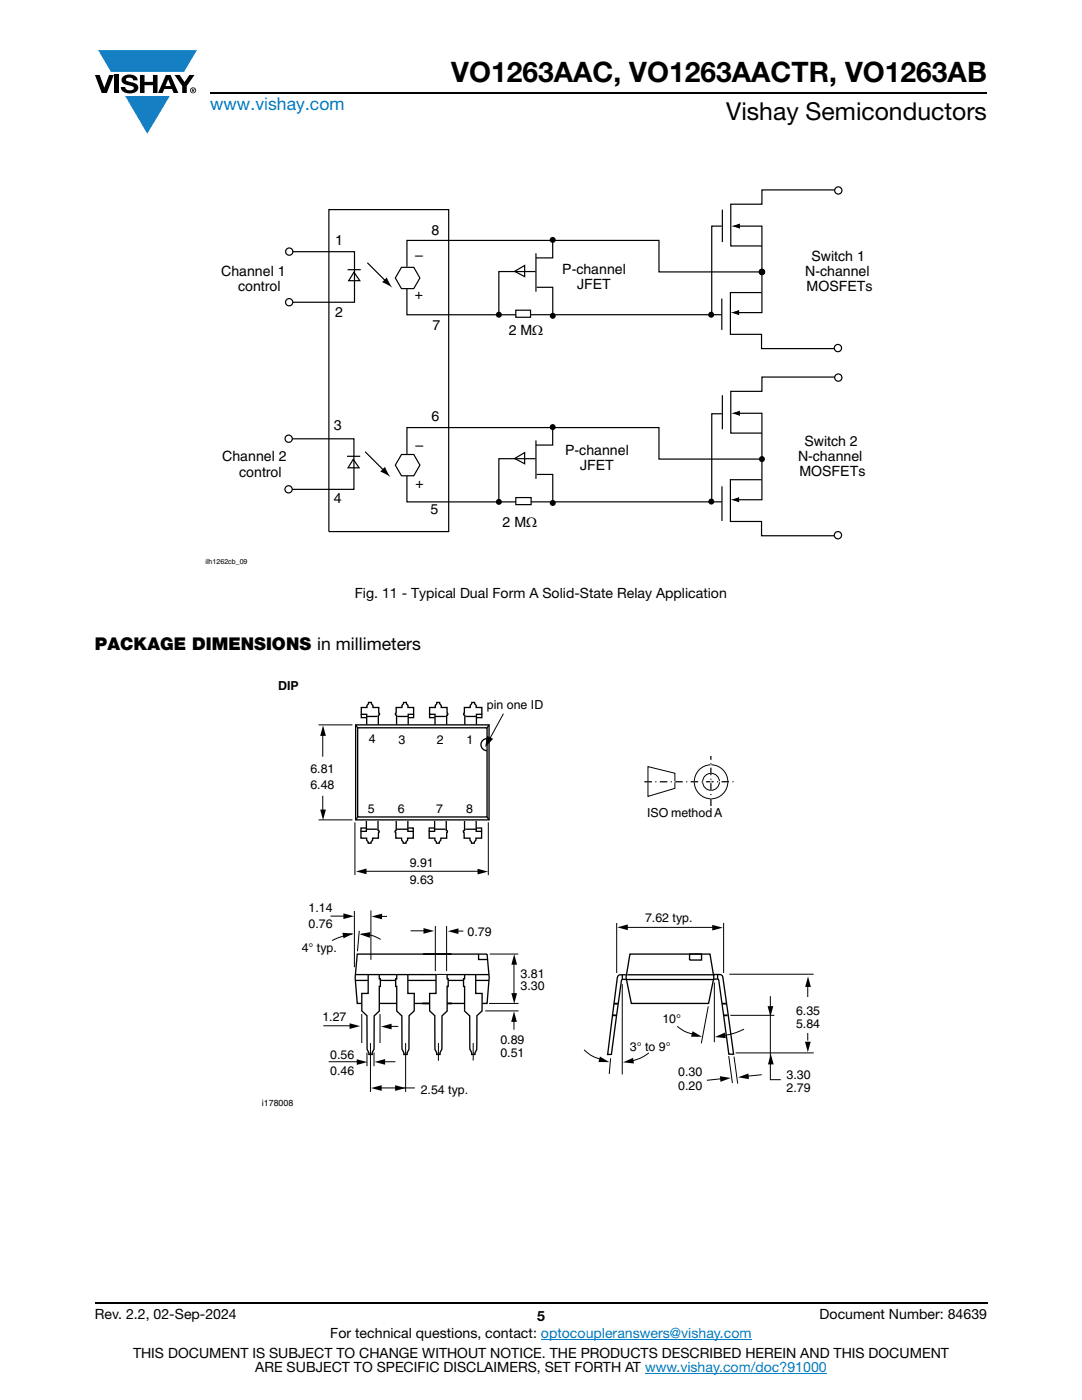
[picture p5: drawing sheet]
<svg xmlns="http://www.w3.org/2000/svg" width="216mm" height="279mm" viewBox="0 0 216 279" stroke-linecap="round" stroke-linejoin="round" font-family="sans-serif">
<g fill="#147fc3">
<path d="M19.6 10h19.7l-2.6 4.3h-1.1h-13.5z"/>
<path d="M25 19.2h8.9l-4.5 7.5z"/>
</g>
<g fill="#000">
<path d="M18.9 15h1l.9 2.5 1-2.5h.9l-1.4 3.6h-1zM22.9 15h.9v3.6h-.9zM24.6 15.3a2.1 2.1 0 0 1 2.8 .3l.1 .4h-.9a.79 .79 0 0 0-.7-.5 .79 .79 0 0 0-.8 .4l.3 .3 1 .2a1.08 1.08 0 0 1 1.2 1 1.08 1.08 0 0 1-1.1 1.2 1.73 1.73 0 0 1-2.4-1.2h.9a.96 .96 0 0 0 .8 .6 .96 .96 0 0 0 .9-.4 1.31 1.31 0 0 0-1.2-.6 1.03 1.03 0 0 1-1.1-.6 1.03 1.03 0 0 1 .2-1.1zM27.9 15h.9v1.3h1.7v-1.3h.9v3.6h-.9v-1.6h-1.7v1.6h-.9zM34.8 15h1.1l.9 1.4 1-1.4h1l-1.5 2.2v1.4h-.9v-1.4z"/>
<path d="M33.6 15.9l.5 1.3h-1.1zM33.1 15l-1.6 3.6h1l.3-.8h1.5l.3 .8h1l-1.6-3.6z"/>
<path d="M38.4 17.8h.2v.2h-.2zM38.3 17.7v.7h.1v-.3l.4 .3-.2-.3 .2-.2-.1-.2z"/>
<path d="M38.1 18a.46 .46 0 0 1 .9 0 .46 .46 0 0 1-.9 0zM37.9 18a.6 .6 0 0 0 1.2 0 .6 .6 0 0 0-1.2 0z"/>
<circle cx="152" cy="54.3" r=".6"/>
<circle cx="152" cy="54.3" r=".66"/>
<circle cx="152" cy="54.3" r=".63"/>
</g>
<path d="M42 18.6h155M18.9 260h178.1" fill="none" stroke="#000" stroke-width=".36"/>
<path d="M107.9 267.3h42.1M128.7 274h36.3" fill="none" stroke="#007ec4" stroke-width=".2"/>
<g fill="none" stroke="#000" stroke-width=".24">
<path d="M58.4 50.2h12.3v10.1h-12.2M65.6 41.8h23.9v64.3h-23.9zM69.4 53.8h2.6M70.6 54.3l1.2 1.7h-2.2zM80.1 53.4h2.5l1.2 2.1-1.2 2.1h-2.5l-1.2-2.1zM81.2 53.2v-5.2h50.3v6.3h20.5M144 59.6v6.2M58.3 87.6h12.3v10.1h-12.3M69.2 91.1h2.7M70.5 91.7l1.2 1.7h-2.3z"/>
<circle cx="57.7" cy="50.2" r=".72"/>
<circle cx="57.7" cy="60.3" r=".72"/>
<circle cx="57.6" cy="97.7" r=".72"/>
<circle cx="57.6" cy="87.6" r=".72"/>
</g>
<circle cx="152" cy="54.3" r=".25" fill="#ee1d23"/>
<g fill="none" stroke="#000" stroke-width=".24">
<path d="M166.6 37.9h-14.6v2.9h-6.2v8.3h6.2M73.3 52.4l3.7 3.8M81.2 57.6v5.2h21.8M102.7 54.2l2-1.2v2.2zM106.9 54.2h-7.4v8.6M106.9 50.5v7.7M107.1 57.3h3.2v5.7M110.3 47.9v3.6h-3.4M144 45.1h-2v17.7M144.1 41.8v6.5M147.3 45.1h4.7v17.3h-4.9M152 58.4h-6.3v8.3h6.3v2.9h14.5"/>
<path d="M105.9 62.8h38.1M80.1 90.7h2.5l1.2 2.1-1.2 2.2h-2.5l-1.2-2.2zM81.2 90.6v-5.3h50.3v6.3h20.5"/>
<circle cx="167.3" cy="38" r=".72"/>
<circle cx="110.3" cy="48" r=".25"/>
<circle cx="152" cy="54.3" r=".25"/>
<circle cx="99.5" cy="62.8" r=".25"/>
<circle cx="110.3" cy="62.8" r=".25"/>
<circle cx="167.2" cy="69.5" r=".72"/>
</g>
<g fill="#000">
<path d="M77.1 55.8l.5 .9-.9-.5zM77.2 55.4l1.1 2-2.1-1.1zM145.9 45.1l1.7-.5v1zM146.1 45.1l1.5-.4v.9zM146.5 45.1l1-.2v.5zM145.7 62.4l1.8-.5v1zM145.9 62.4l1.5-.5v.9zM146.4 62.4l.9-.3v.6z"/>
<circle cx="110.3" cy="47.9" r=".6"/>
<circle cx="110.3" cy="48" r=".25"/>
<circle cx="99.5" cy="62.8" r=".25"/>
<circle cx="99.5" cy="62.8" r=".6"/>
<circle cx="110.3" cy="62.8" r=".25"/>
<circle cx="110.3" cy="63" r=".6"/>
<circle cx="152" cy="91.6" r=".6"/>
</g>
<circle cx="152" cy="91.6" r=".25" fill="#ee1d23"/>
<g fill="none" stroke="#000" stroke-width=".24">
<path d="M102.9 61.9h3v1.4h-3zM144.1 78.9v6.8M166.6 75.3h-14.6v2.8h-6.2v8.3h6.2M72.9 90.2l3.8 3.8M81.2 95v5.2h21.8M102.7 91.5l2-1.2v2.3zM102.9 99.3h3.1v1.4h-3.1zM106.9 91.5h-7.4v8.7M106.9 87.9v7.7M107.1 94.7h3.2v5.7M110.3 85.2v3.6h-3.4M144 82.6h-2v17.6"/>
<path d="M144.1 97.1v6.9M147.3 82.5h4.7v17.2h-4.9M152 95.7h-6.3v8.4h6.3v2.8h14.5M105.9 100.2h38.1"/>
<circle cx="167.3" cy="75.4" r=".72"/>
<circle cx="110.3" cy="85.3" r=".25"/>
<circle cx="152" cy="91.6" r=".25"/>
<circle cx="99.5" cy="100.2" r=".25"/>
<circle cx="110.3" cy="100.2" r=".25"/>
<circle cx="167.2" cy="106.8" r=".72"/>
</g>
<g fill="#000">
<path d="M76.7 93.6l.5 .9-.9-.5zM76.8 93.2l1.1 2-2-1.1zM145.7 99.7l1.8-.5v1.1zM145.9 99.7l1.5-.4v.9zM145.9 82.5l1.7-.5v1zM146.1 82.5l1.5-.5v.9zM146.4 99.7l.9-.2v.5zM146.5 82.5l1-.3v.6z"/>
<circle cx="141.9" cy="62.8" r=".6"/>
<circle cx="110.3" cy="85.2" r=".6"/>
<circle cx="110.3" cy="85.3" r=".25"/>
<circle cx="99.5" cy="100.2" r=".25"/>
<circle cx="99.5" cy="100.2" r=".6"/>
<circle cx="110.3" cy="100.2" r=".25"/>
<circle cx="110.3" cy="100.4" r=".6"/>
<circle cx="141.9" cy="100.1" r=".6"/>
</g>
<path d="M70.9 195.7h13.4M71.3 190.4h25.9l.4 4.7-.4 5.2h-25.9l-.4-5.2z" fill="none" stroke="#000" stroke-width=".26"/>
<path d="M79.2 194.6h2.2v3.7h1.3l-.1 3.5-1 .9v6.7l-.4 .7v.3h-.6v-.3l-.4-.7v-6.7l-1-.9v-4.9h-.2v-1.6h.2z" fill="#fff"/>
<path d="M79.2 194.6v.7h-.2v1.6h.2v4.9l1 .9v6.7l.4 .7v.3h.6v-.3l.4-.7v-6.7l1-.9 .1-3.5h-1.3v-3.7" fill="none" stroke="#000" stroke-width=".26"/>
<path d="M73.5 194.6h2.2v.7h.2v1.6h-.2v4.9l-1 .9-.1 6.7-.3 .7v.3h-.7v-.3l-.4-.7v-6.7l-1-.9v-3.5h1.3z" fill="#fff"/>
<g fill="none" stroke="#000" stroke-width=".26">
<path d="M71 144.7h26.6v18.9h-26.6zM71.4 145.2h25.8v17.8h-25.8zM97.2 147.4a1.2 1.2 0 0 0-1.2 1.2 1.2 1.2 0 0 0 1.2 1.2M97.6 144.7l-.4 .5M97.2 163l.4 .6M70.9 194.5h13.4M73.5 194.6v3.7h-1.3v3.5l1 .9v6.7l.4 .7v.3h.7v-.3l.3-.7 .1-6.7 1-.9v-4.9h.2v-1.6h-.2v-.7M84.2 195.7h13.4M95.5 190.4v1.1h1.8M125 194.5h-.7a.87 .87 0 0 0-1.2 1l-1.8 15 .7-.1 2-14.6a.7 .7 0 0 1 .9-.4M125.1 195.5h17.5M125.2 194.5h17.5"/>
<path d="M125.7 190.4h16l.7 4.7-1 5.2h-15.4l-1.1-5.2zM137.6 190.4h2.4v1.2h-2.4zM142.5 194.5h.6a.87 .87 0 0 1 1.2 1l2.1 14.9h-1l-2-14.7a.7 .7 0 0 0-.9-.3"/>
</g>
<g fill="#000">
<path d="M64.5 144.8l.5 2.1h-1.1zM97.2 146.9l1.2 .5-1.6 1.7zM63.9 161.6h1.1l-.5 2.1zM71 173.9l2.1-.6v1.2zM95.3 173.4l2.1 .5-2.1 .6zM68.3 186.2l2.2 .1-2 1zM68.5 182.3l2.1 .6-2.1 .5zM71.7 186.4l2.2-.4-.1 1.2zM74.1 182.9l2.1-.6v1.2zM102.6 190.4l.6 2.1h-1.2zM102 198.2h1.2l-.6 2.1zM123.2 185.1l2.1-.6v1.1z"/>
<path d="M142.1 184.6l2.1 .5-2.1 .6zM71.2 211.4l2.1 .6-2.1 .5zM74 217.1l2.2-.5v1.1zM74.7 211.9l2.1-.5v1.1zM78.8 216.6l2.2 .5-2.2 .6zM102.6 201.8l.5 2.1h-1.1zM119.7 210.9l1.9 1.1h-2.2zM124.3 212l2-.9 .2 1.1zM138.2 205.8l1.9 1.1h-2.2zM142.7 207l2-.9 .1 1.1zM153.2 200.8h1.1l-.6 2.1zM153.8 210.3l.6 2.1h-1.2z"/>
</g>
<g fill="none" stroke="#000" stroke-width=".2">
<path d="M63.6 144.7h6.7M64.4 145.9v5.1M64.4 158.8v3.6M100.5 142.4l-3.2 5.9M63.6 163.6h6.7M70.8 164.1v10.5M72.2 173.9h23.9M97.4 164.1v10.5M65.9 182.8h2.8M70.3 186.4l-1.9 .5-2.1 .8M70.7 181.8v11.2M72.1 186.4l2.3 .3 1.6 .8"/>
<path d="M74 181.7v9.9M75.7 182.9h1.5M97.7 190.4h5.7M102.6 191.6v7.5M123.1 184.2v10M124.2 196.4v18M124.5 185.1h18.3M142.5 196.1v11.9M144.4 184.2v10M153.7 198.8v13M65.6 211.9h5.8M73.2 210.1v2.7"/>
<path d="M73.9 208.2v9.7M74.6 210.1v2.7M75.3 217.1h7.5M76.6 211.9h2.3M80.9 208.2v9.7M96.8 201.7h6.7M97.6 200.3h5.9M102.6 203.1v2.4M116.5 209.5l1.4 1.1 2.1 .9M121.8 211.2l-.2 3.1M129.5 210.1l-1.5 1-1.9 .6M135.1 204.8l1.5 1 2.2 .7"/>
<path d="M141.3 200.8l-1.4 7.4M145.4 210.8l.7 5.4M145.7 202.6h8.8M146.5 210.9l.7 5.4M146.8 210.1h15.6M148.5 205.4l-1.9 .8-2.6 .5M153.7 211.4v4.1h2.1"/>
</g>
<path d="M71 144.7l.4 .5M71.4 163l-.4 .6" fill="none" stroke="#000" stroke-width=".24"/>
<path d="M84.4 190.4h5.7M84.3 200.3h5.9M122.2 202.6h.8M122.5 200.3h.8M144.1 200.3h.8M144.4 202.6h.8" fill="none" stroke="#000" stroke-width=".36"/>
<path d="M92.7 194.6h2.2v3.7h1.3v3.5l-1 .9-.1 6.7-.3 .7v.3h-.7v-.3l-.4-.7v-6.7l-1-.9v-4.9h-.2v-1.6h.2z" fill="#fff"/>
<path d="M84.2 194.5h13.4M92.7 194.6v.7h-.2v1.6h.2v4.9l1 .9v6.7l.4 .7v.3h.7v-.3l.3-.7 .1-6.7 1-.9v-3.5h-1.3v-3.7M124.2 194.5v.8M143.2 194.5v.8" fill="none" stroke="#000" stroke-width=".26"/>
<path d="M161.2 194.9l.6 2.1h-1.1zM143.7 214.8l2.1 .3-2 .8zM147.3 215l2-.8 .1 1.2zM160.6 207.9h1.2l-.6 2.1z" fill="#000"/>
<path d="M145.5 194.4h16.9M161.2 195.7v12M144.5 215.2l-3.4 .4M152 214.5l-3.7 .4" fill="none" stroke="#000" stroke-width=".2"/>
<path d="M160.7 198.9h.9v7.1h-.9z" fill="#fff"/>
<g fill="none" stroke="#000" stroke-width=".26">
<path d="M72.1 142.6v.6h1M73.1 143h2.2M73.2 144.6v-2h-1.1v-1.4h1.1v-.4l.3-.3v-.3h.6v.3l.3 .3v.4h1.2v1l.1 .2v.2l-.2 .1v1.9M79.1 144.6v-1.9l-.2-.1v-.2l.1-.2v-1h1.2v-.4l.3-.3v-.3h.6v.3l.3 .3v.4h1.1v1.4h-1v2M79.3 143h2.2M82.5 142.6v.6h-1M85.7 142.6v.6h1M86.7 143h2.3M86.8 144.6v-2h-1.1v-1.4h1.2v-.4l.2-.3 .1-.3h.5l.1 .3 .2 .3v.4h1.2v1l.2 .2-.1 .2-.2 .1v1.9M92.7 144.6v-1.9l-.2-.1v-.2l.2-.2v-1h1.1v-.4l.3-.3v-.3h.6v.3l.3 .3v.4h1.1v1.4h-1v2M92.9 143h2.2M96.1 142.6v.6h-1"/>
<path d="M73.1 165.3h-1.1v.6M73.1 165.5h2.2M73.1 163.8v2.1h-1.1v1.4h1.2v.4l.2 .3 .1 .3h.5l.1-.3 .2-.3v-.4h1.2v-1l.2-.3-.1-.2-.2-.1v-1.9M79.1 163.8v1.9l-.3 .1v.2l.2 .3v1h1.1v.4l.3 .3 .1 .3h.5l.1-.3 .2-.3v-.4h1.2v-1.4h-1.1v-2.1M79.2 165.5h2.2M81.4 165.3h1.1v.6M86.7 165.3h-1.1v.6M86.7 165.5h2.2M86.7 163.8v2.1h-1.1v1.4h1.2v.4l.3 .3v.3h.5l.1-.3 .3-.3v-.4h1.1v-1l.2-.3v-.2l-.3-.1v-1.9M92.7 163.8v1.9l-.2 .1v.2l.1 .3v1h1.2v.4l.3 .3v.3h.6v-.3l.3-.3v-.4h1.1v-1.4h-1.1v-2.1M92.9 165.5h2.2M95.1 165.3h1v.6"/>
</g>
<path d="M87 194.6h2.2v.7h.2v1.6h-.2v4.9l-1 .9v6.7l-.4 .7v.3h-.7v-.3l-.3-.7v-6.7l-1.1-.9v-3.5h1.3z" fill="#fff"/>
<path d="M87 194.6v3.7h-1.3v3.5l1.1 .9v6.7l.3 .7v.3h.7v-.3l.4-.7v-6.7l1-.9v-4.9h.2v-1.6h-.2v-.7" fill="none" stroke="#000" stroke-width=".26"/>
<path d="M71.7 185.8l-.4 4M81.9 185.8h2.8M86.9 184.8v9M89.1 184.8v9M91 185.8h1.5M64.5 204.7h5.5M72.2 202.4v5.8M75.8 202.4v5.8M77.2 204.8h2.3M87.5 208.2v3.5M94.4 208.2v3.4" fill="none" stroke="#000" stroke-width=".2"/>
<path d="M84.5 185.2l2.1 .6-2.1 .6zM89.4 185.8l2.1-.5v1.1zM69.8 204.2l2.1 .6-2.1 .6zM76 204.9l2.1-.6v1.1z" fill="#000"/>
<path d="M129.3 153l5.4 1.3v3l-5.4 1.6z" fill="#fff"/>
<path d="M129.3 153l5.4 1.3v3l-5.4 1.6z" fill="none" stroke="#000" stroke-width=".2"/>
<circle cx="141.9" cy="156" r="3.4" fill="#fff"/>
<circle cx="141.9" cy="156" r="3.4" fill="none" stroke="#000" stroke-width=".2"/>
<circle cx="141.9" cy="156" r="1.69" fill="#fff"/>
<circle cx="141.9" cy="156" r="1.69" fill="none" stroke="#000" stroke-width=".2"/>
<path d="M128.6 156h17.8z" fill="#fff"/>
<path d="M128.6 156h17.8" fill="none" stroke="#000" stroke-width=".25" stroke-dasharray="1.5 .7 .2 .7" stroke-linecap="butt"/>
<path d="M141.8 150.9l.1 10z" fill="#fff"/>
<path d="M141.9 160.9l-.1-10" fill="none" stroke="#000" stroke-width=".25" stroke-dasharray="1.5 .7 .2 .7" stroke-linecap="butt"/>
<text font-size="5.6" x="90" y="16.4">VO1263AAC, VO1263AACTR, VO1263AB</text>
<text font-size="4.9" x="144.9" y="24">Vishay Semiconductors</text>
<text font-size="3.5" fill="#007ec4" x="42" y="21.9">www.vishay.com</text>
<text font-size="3.5" x="18.9" y="129.7">PACKAGE DIMENSIONS in millimeters</text>
<g font-size="2.8">
<text x="86.1" y="47">8</text>
<text x="66.9" y="48.9">1</text>
<text x="82.8" y="52">–</text>
<text x="161.9" y="52.1">Switch 1</text>
<text x="44.1" y="55">Channel 1</text>
<text x="47.5" y="58.1">control</text>
<text x="82.8" y="59.6">+</text>
<text x="112.2" y="54.6">P-channel</text>
<text x="115.2" y="57.6">JFET</text>
<text x="160.7" y="55.2">N-channel</text>
<text x="160.9" y="58.2">MOSFETs</text>
<text x="66.9" y="63.3">2</text>
<text x="86.3" y="65.8">7</text>
<text x="101.5" y="66.9">2 MΩ</text>
<text x="66.6" y="85.7">3</text>
<text x="82.9" y="89.8">–</text>
<text x="86.1" y="84">6</text>
<text x="160.5" y="89">Switch 2</text>
<text x="44.3" y="92.1">Channel 2</text>
<text x="47.7" y="95.1">control</text>
<text x="112.8" y="90.7">P-channel</text>
<text x="115.7" y="93.8">JFET</text>
<text x="159.2" y="92">N-channel</text>
<text x="159.5" y="95">MOSFETs</text>
<text x="66.6" y="100.3">4</text>
<text x="82.9" y="97.4">+</text>
<text x="85.9" y="102.7">5</text>
<text x="100.3" y="105.2">2 MΩ</text>
<text x="70.8" y="119.3">Fig. 11 - Typical Dual Form A Solid-State Relay Application</text>
<text x="18.9" y="263.3">Rev. 2.2, 02-Sep-2024</text>
<text x="107.2" y="263.6">5</text>
<text x="163.6" y="263.3">Document Number: 84639</text>
<text x="65.9" y="267.1">For technical questions, contact: optocoupleranswers@vishay.com</text>
<text x="26.5" y="271">THIS DOCUMENT IS SUBJECT TO CHANGE WITHOUT NOTICE. THE PRODUCTS DESCRIBED HEREIN AND THIS DOCUMENT</text>
<text x="50.9" y="273.8">ARE SUBJECT TO SPECIFIC DISCLAIMERS, SET FORTH AT www.vishay.com/doc?91000</text>
</g>
<g font-size="2.5">
<text x="55.5" y="137.6">DIP</text>
<text x="97.2" y="141.5">pin one ID</text>
<text x="73.6" y="148.3">4</text>
<text x="79.5" y="148.5">3</text>
<text x="87.2" y="148.6">2</text>
<text x="93.1" y="148.4">1</text>
<text x="61.9" y="154.2">6.81</text>
<text x="61.9" y="157.5">6.48</text>
<text x="73.4" y="162.2">5</text>
<text x="79.4" y="162.3">6</text>
<text x="87" y="162.3">7</text>
<text x="93" y="162.3">8</text>
<text x="129.1" y="163.1">ISO methodA</text>
<text x="81.7" y="173.1">9.91</text>
<text x="81.7" y="176.5">9.63</text>
<text x="61.6" y="182">1.14</text>
<text x="61.6" y="185.1">0.76</text>
<text x="128.7" y="184.1">7.62 typ.</text>
<text x="60.2" y="190.1">4° typ.</text>
<text x="93.3" y="186.9">0.79</text>
<text x="103.9" y="195.2">3.81</text>
<text x="103.9" y="197.5">3.30</text>
<text x="64.3" y="203.8">1.27</text>
<text x="158.8" y="202.5">6.35</text>
<text x="99.8" y="208.3">0.89</text>
<text x="125.7" y="209.8">3° to 9°</text>
<text x="132.2" y="204.2">10°</text>
<text x="158.8" y="205.2">5.84</text>
<text x="65.9" y="211.3">0.56</text>
<text x="65.9" y="214.5">0.46</text>
<text x="99.8" y="211">0.51</text>
<text x="135.3" y="214.8">0.30</text>
<text x="156.9" y="215.3">3.30</text>
<text x="84" y="218.2">2.54 typ.</text>
<text x="135.3" y="217.6">0.20</text>
<text x="156.9" y="218">2.79</text>
</g>
<text font-size="1.8" x="52.3" y="220.8">i178008</text>
<text font-size="1.4" x="41" y="112.5">ilh1262cb_09</text>
</svg>
